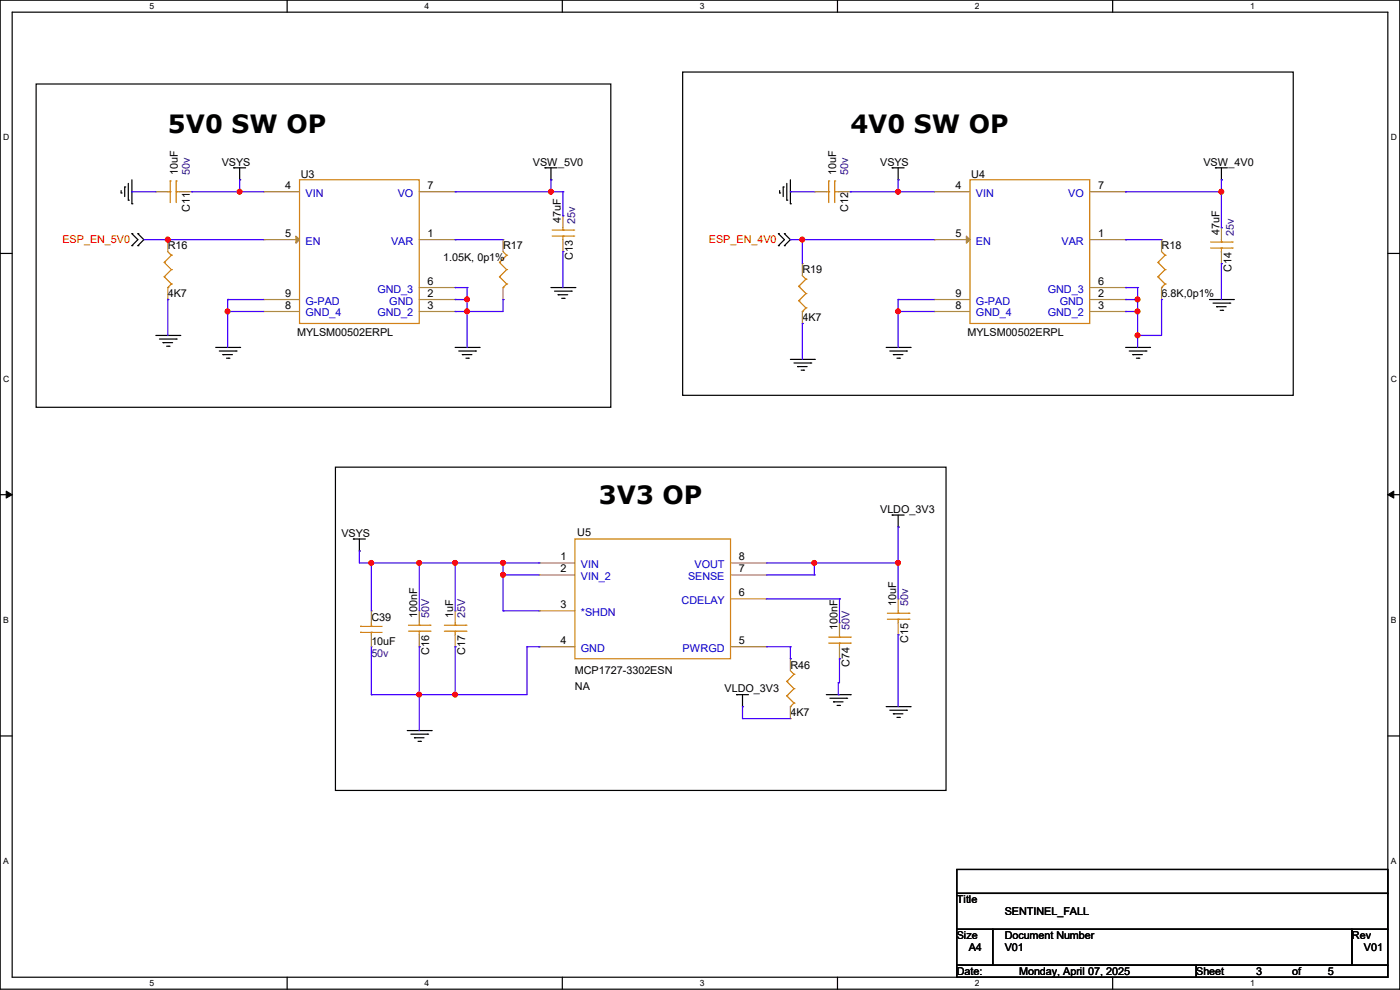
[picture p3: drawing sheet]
<svg xmlns="http://www.w3.org/2000/svg" width="297mm" height="210mm" viewBox="0 0 297 210" stroke-linecap="round" stroke-linejoin="round" font-family="sans-serif">
<path d="M0 0h297v209.8h-297zM2.6 2.6h291.8v204.7h-291.8z" fill="none" stroke="#000" stroke-width=".25"/>
<g fill="#fff">
<path d="M31.7 .3h1v2h-1z"/>
<path d="M31.7 207.6h1v1.9h-1z"/>
</g>
<path d="M60.9 0v2.6M60.9 207.3v2.5" fill="none" stroke="#000" stroke-width=".25"/>
<g fill="#fff">
<path d="M90.1 .3h1v2h-1z"/>
<path d="M90.1 207.6h1v1.9h-1z"/>
</g>
<path d="M119.3 0v2.6M119.3 207.3v2.5" fill="none" stroke="#000" stroke-width=".25"/>
<g fill="#fff">
<path d="M148.5 .3h.9v2h-.9z"/>
<path d="M148.5 207.6h.9v1.9h-.9z"/>
</g>
<path d="M177.7 0v2.6M177.7 207.3v2.5" fill="none" stroke="#000" stroke-width=".25"/>
<g fill="#fff">
<path d="M206.8 .3h1v2h-1z"/>
<path d="M206.8 207.6h1v1.9h-1z"/>
</g>
<path d="M236.1 0v2.6M236.1 207.3v2.5" fill="none" stroke="#000" stroke-width=".25"/>
<g fill="#fff">
<path d="M265.2 .3h1v2h-1z"/>
<path d="M265.2 207.6h1v1.9h-1z"/>
<path d="M.7 28.2h1.2v1.9h-1.2z"/>
<path d="M295.1 28.2h1.2v1.9h-1.2z"/>
<path d="M.7 79.3h1.2v2h-1.2z"/>
<path d="M295.1 79.3h1.2v2h-1.2z"/>
</g>
<path d="M0 53.8h2.6M294.4 53.8h2.6" fill="none" stroke="#000" stroke-width=".25"/>
<g fill="#fff">
<path d="M.7 130.5h1.2v2h-1.2z"/>
<path d="M295.1 130.5h1.1v2h-1.1z"/>
</g>
<path d="M0 104.9h2.6M294.4 104.9h2.6" fill="none" stroke="#000" stroke-width=".25"/>
<path d="M1.3 104.2l1.3 .7-1.3 .8zM294.4 104.9l1.3-.7v1.5z" fill="#000" stroke="#000" stroke-width=".21"/>
<g fill="#fff">
<path d="M.7 181.7h1.2v2h-1.2z"/>
<path d="M295.1 181.7h1.1v2h-1.1z"/>
</g>
<g fill="none" stroke="#000" stroke-width=".25">
<path d="M7.7 17.8h121.9v68.6h-121.9zM144.8 15.3h129.6v68.6h-129.6zM26.5 39.7h.1M26.5 39.7v2M27.2 38.9v3.6M28 38.1v5.1M49.6 35.6h.1M49.6 35.6h2.5M50.8 38.1h.1M50.8 35.6v2.5M115.6 35.6h.1M115.6 35.6h2.6"/>
<path d="M116.9 38.1h.1M116.9 35.6v2.5M166.2 39.7h.1M166.2 39.7v2M166.9 38.9v3.6M167.7 38.1v5.1M189.3 35.6h.1M189.3 35.6h2.5M190.5 38.1h.1M190.5 35.6v2.5M257.9 35.6h.1M257.9 35.6h2.5"/>
<path d="M259.1 38.1h.1M259.1 35.6v2.5M25.7 40.9h.1M25.7 40.4v.5M27.2 42.5h.1M28 43.2h.1M28 49.6h.1M28 52.1h.1M28 49.6l1.3 1.2-1.3 1.3M29.3 52.1h.1M29.3 49.6h.1M29.3 49.6l1.2 1.2-1.2 1.3"/>
<path d="M165.1 49.6h.1M165.1 52.1h.1M165.1 49.6l1.3 1.2-1.3 1.3M165.4 40.9h.1M165.4 40.4v.5M166.4 52.1h.1M166.4 49.6h.1M166.4 49.6l1.3 1.2-1.3 1.3M166.9 42.5h.1M167.7 43.2h.1M33.1 71.2h5M33.8 71.9h3.6"/>
<path d="M34.6 72.7h.1M34.6 72.7h2M35.3 73.4h.6M35.9 73.4h.1M37.4 71.9h.1M38.1 71.2h.1M45.8 73.7h5M46.5 74.5h3.6M47.3 75.2h.1M47.3 75.2h2M48 76h.6M48.6 76h.1"/>
<path d="M50.1 74.5h.1M50.8 73.7h.1M96.6 73.7h5M97.3 74.5h3.6M98.1 75.2h.1M98.1 75.2h2M98.8 76h.6M99.4 76h.1M100.9 74.5h.1M101.6 73.7h.1M116.9 61h5.1M117.6 61.8h3.6"/>
<path d="M118.4 62.5h.1M118.4 62.5h2M119.2 63.3h.5M119.7 63.3h.1M121.2 61.8h.1M122 61h.1M167.7 76.2h5.1M168.4 77h3.6M169.2 77.8h.1M169.2 77.8h2M170 78.5h.5M170.5 78.5h.1"/>
<path d="M172 77h.1M172.8 76.2h.1M188 73.7h5.1M188.8 74.5h3.5M189.5 75.2h.1M189.5 75.2h2.1M190.3 76h.5M190.8 76h.1M192.3 74.5h.1M193.1 73.7h.1M238.8 73.7h5.1M239.6 74.5h3.5"/>
<path d="M240.3 75.2h.1M240.3 75.2h2.1M241.1 76h.5M241.6 76h.1M243.1 74.5h.1M243.9 73.7h.1M256.6 63.5h5.1M257.3 64.3h3.6M258.1 65.1h.1M258.1 65.1h2M258.9 65.8h.5M259.4 65.8h.1"/>
<path d="M260.9 64.3h.1M261.7 63.5h.1M71.2 99.1h129.5v68.6h-129.5zM75 114.3h.1M75 114.3h2.5M76.2 116.9h.1M76.2 114.3v2.6M189.3 109.3h.1M189.3 109.3h2.5M190.5 111.8h.1M190.5 109.3v2.5M0 156.1h2.6"/>
<path d="M86.4 155h5.1M87.2 155.7h3.5M87.9 156.5h.1M87.9 156.5h2.1M88.7 157.3h.5M89.2 157.3h.1M90.7 155.7h.1M91.5 155h.1M156.3 147.4h.1M156.3 147.4h2.5M157.5 149.9h.1M157.5 147.4v2.5"/>
<path d="M175.3 147.4h5.1M176.1 148.1h3.5M176.8 148.9h.1M176.8 148.9h2.1M177.6 149.6h.5M178.1 149.6h.1M179.6 148.1h.1M180.4 147.4h.1M188 149.9h5.1M188.8 150.7h3.5M189.5 151.4h.1M189.5 151.4h2.1"/>
<path d="M190.3 152.2h.5M190.8 152.2h.1M192.3 150.7h.1M193.1 149.9h.1M294.4 156.1h2.6M203 184.4h91.4v5.1h-91.4zM203 189.5h91.4v7.6h-91.4zM203 197.1h7.6v7.7h-7.6zM210.6 197.1h76.2v7.7h-76.2zM286.8 197.1h7.6v7.7h-7.6zM203 204.8h50.8v2.5h-50.8zM253.8 204.8h40.6v2.5h-40.6z"/>
</g>
<g fill="none" stroke="#cc8006" stroke-width=".25">
<path d="M36.1 38.4h.1M36.1 38.4v4.6M37.4 38.4h.1M37.4 38.4v4.6M63.5 38.1h25.4v30.5h-25.4zM175.8 38.4h.1M175.8 38.4v4.6M177.1 38.4h.1M177.1 38.4v4.6M205.8 38.1h25.4v30.5h-25.4zM34.8 55.7h.1M34.8 58.7h.1"/>
<path d="M34.8 55.7l1.6 1.5M34.8 58.7l1.6 1.5M35.6 53.4l.8 .7M35.6 40.7h.5M36.1 40.7h.1M36.4 54.1h.1M36.4 57.2h.1M36.4 54.1l-1.6 1.6M36.4 57.2l-1.6 1.5M37.4 40.7h.1M37.4 40.7h.7M106 55.7h.1"/>
<path d="M106 58.7h.1M106 55.7l1.5 1.5M106 58.7l1.5 1.5M106.7 53.4l.8 .7M107.5 54.1h.1M107.5 57.2h.1M107.5 54.1l-1.5 1.6M107.5 57.2l-1.5 1.5M117.1 50.1h4.6M117.1 48.8h4.6M119.4 48.8h.1M119.4 50.1h.1"/>
<path d="M119.4 48.3v.5M119.4 50.1v.7M121.7 50.1h.1M121.7 48.8h.1M170.2 58.5l.8 .7M171 59.2h.1M171 59.2l-1.5 1.5M175.3 40.7h.5M175.8 40.7h.1M177.1 40.7h.1M177.1 40.7h.7M245.7 55.7h.1"/>
<path d="M245.7 58.7h.1M245.7 55.7l1.5 1.5M245.7 58.7l1.5 1.5M246.4 53.4l.8 .7M247.2 54.1h.1M247.2 57.2h.1M247.2 54.1l-1.5 1.6M247.2 57.2l-1.5 1.5M256.8 52.6h4.6M256.8 51.4h4.6M259.1 51.4h.1M259.1 52.6h.1"/>
<path d="M259.1 50.8v.6M259.1 52.6v.8M261.4 52.6h.1M261.4 51.4h.1M35.6 61h.1M36.4 60.2h.1M36.4 60.2l-.8 .8M106.7 61h.1M107.5 60.2h.1M107.5 60.2l-.8 .8M169.5 60.7h.1M169.5 63.8h.1"/>
<path d="M169.5 60.7l1.5 1.6M169.5 63.8l1.5 1.5M170.2 66.1h.1M171 62.3h.1M171 65.3h.1M171 62.3l-1.5 1.5M171 65.3l-.8 .8M246.4 61h.1M247.2 60.2h.1M247.2 60.2l-.8 .8M122 114.3h33v25.4h-33zM76.5 132.9h.1"/>
<path d="M76.5 134.2h.1M76.5 132.9h4.6M76.5 134.2h4.6M78.8 134.2h.1M78.8 132.9h.1M78.8 132.1v.8M78.8 134.2v.5M86.7 133.9h4.5M86.7 132.6h4.5M88.9 132.6h.1M88.9 133.9h.1M88.9 132.1v.5"/>
<path d="M88.9 133.9v.8M91.2 133.9h.1M91.2 132.6h.1M94.3 133.9h4.5M94.3 132.6h4.5M96.6 132.6h.1M96.6 133.9h.1M96.6 132.1v.5M96.6 133.9v.8M98.8 133.9h.1M98.8 132.6h.1M175.8 136.4h4.6"/>
<path d="M175.8 135.2h4.6M178.1 135.2h.1M178.1 136.4h.1M178.1 134.7v.5M178.1 136.4v.8M180.4 136.4h.1M180.4 135.2h.1M188.3 131.4h4.5M188.3 130.1h4.5M190.5 130.1h.1M190.5 131.4h.1M190.5 129.6v.5"/>
<path d="M190.5 131.4v.7M192.8 131.4h.1M192.8 130.1h.1M166.9 144.6h.1M166.9 147.6h.1M166.9 144.6l1.5 1.5M166.9 147.6l1.5 1.5M167.7 149.9h.1M167.7 142.3l.7 .7M168.4 143h.1M168.4 146.1h.1M168.4 149.1h.1"/>
<path d="M168.4 143l-1.5 1.6M168.4 146.1l-1.5 1.5M168.4 149.1l-.7 .8"/>
</g>
<g fill="none" stroke="#a84" stroke-width=".25">
<path d="M33.1 40.7h.1M33.1 40.7h2.5M35.6 50.8h.1M35.6 50.8v2.6M38.1 40.7h2.6M40.7 40.7h.1M55.9 40.7h.1M55.9 50.8h.1M55.9 40.7h7.6M55.9 50.8h7.6M88.9 40.7h7.7M88.9 50.8h7.7"/>
<path d="M96.6 50.8h.1M96.6 40.7h.1M106.7 50.8h.1M106.7 50.8v2.6M119.4 45.8h.1M119.4 53.4h.1M119.4 45.8v2.5M119.4 50.8v2.6M170.2 55.9h.1M170.2 55.9v2.6M172.8 40.7h.1M172.8 40.7h2.5"/>
<path d="M177.8 40.7h2.6M180.4 40.7h.1M198.2 40.7h.1M198.2 50.8h.1M198.2 40.7h7.6M198.2 50.8h7.6M231.2 40.7h7.6M231.2 50.8h7.6M238.8 50.8h.1M238.8 40.7h.1M246.4 50.8h.1M246.4 50.8v2.6"/>
<path d="M259.1 48.3h.1M259.1 55.9h.1M259.1 48.3v2.5M259.1 53.4v2.5M35.6 63.5h.1M35.6 61v2.5M55.9 66.1h.1M55.9 63.5h.1M55.9 63.5h7.6M55.9 66.1h7.6M88.9 63.5h7.7M88.9 66.1h7.7"/>
<path d="M88.9 61h7.7M96.6 63.5h.1M96.6 66.1h.1M96.6 61h.1M106.7 63.5h.1M106.7 61v2.5M170.2 68.6h.1M170.2 66.1v2.5M198.2 66.1h.1M198.2 63.5h.1M198.2 63.5h7.6M198.2 66.1h7.6"/>
<path d="M231.2 63.5h7.6M231.2 66.1h7.6M231.2 61h7.6M238.8 63.5h.1M238.8 66.1h.1M238.8 61h.1M246.4 63.5h.1M246.4 61v2.5M114.3 119.4h.1M114.3 119.4h7.7M155 119.4h7.6M162.6 119.4h.1"/>
<path d="M78.8 137.2h.1M78.8 129.6h.1M78.8 129.6v2.5M78.8 134.7v2.5M88.9 129.6h.1M88.9 137.2h.1M88.9 129.6v2.5M88.9 134.7v2.5M96.6 129.6h.1M96.6 137.2h.1M96.6 129.6v2.5M96.6 134.7v2.5"/>
<path d="M114.3 122h.1M114.3 129.6h.1M114.3 137.2h.1M114.3 122h7.7M114.3 129.6h7.7M114.3 137.2h7.7M155 122h7.6M155 137.2h7.6M155 127h7.6M162.6 137.2h.1M162.6 127h.1M162.6 122h.1"/>
<path d="M167.7 139.7h.1M167.7 139.7v2.6M178.1 132.1h.1M178.1 139.7h.1M178.1 132.1v2.6M178.1 137.2v2.5M190.5 127h.1M190.5 134.7h.1M190.5 127v2.6M190.5 132.1v2.6M167.7 152.4h.1M167.7 149.9v2.5"/>
</g>
<g fill="#a84" stroke="#a84" stroke-width=".25">
<path d="M62.8 50.1l.7 .7-.7 .8z"/>
<path d="M205 50.1l.8 .7-.8 .8z"/>
</g>
<g fill="none" stroke="#4200ff" stroke-width=".25">
<path d="M50.8 38.1h.1M50.8 38.1v2.6M116.9 38.1h.1M116.9 38.1v2.6M190.5 38.1h.1M190.5 38.1v2.6M259.1 38.1h.1M259.1 38.1v10.2M28 40.7h.1M28 40.7h5.1M30.5 50.8h25.4M35.6 50.8h.1"/>
<path d="M40.7 40.7h.1M40.7 40.7h15.2M50.8 40.7h.1M96.6 40.7h.1M96.6 50.8h.1M96.6 40.7h22.8M96.6 50.8h10.1M119.4 40.7h.1M119.4 45.8h.1M119.4 53.4h.1M119.4 40.7v5.1M119.4 53.4v7.6"/>
<path d="M167.7 50.8h.1M167.7 40.7h.1M167.7 40.7h5.1M167.7 50.8h30.5M170.2 50.8h.1M170.2 50.8v5.1M180.4 40.7h.1M180.4 40.7h17.8M190.5 40.7h.1M238.8 40.7h.1M238.8 50.8h.1M238.8 40.7h20.3"/>
<path d="M238.8 50.8h7.6M259.1 55.9h.1M259.1 48.3h.1M259.1 55.9v7.6M35.6 63.5h.1M35.6 63.5v7.7M48.3 63.5h.1M48.3 66.1h.1M48.3 63.5h7.6M48.3 63.5v10.2M48.3 66.1h7.6M96.6 61h.1"/>
<path d="M96.6 66.1h.1M96.6 63.5h.1M96.6 63.5h2.5M96.6 61h2.5M99.1 61h.1M99.1 63.5h.1M99.1 66.1h.1M99.1 61v12.7M106.7 63.5h.1M106.7 63.5v2.6h-10.1M170.2 68.6h.1M170.2 68.6v7.6"/>
<path d="M190.5 63.5h.1M190.5 66.1h.1M190.5 63.5h7.7M190.5 66.1h7.7M190.5 63.5v10.2M238.8 61h.1M238.8 63.5h.1M238.8 66.1h.1M238.8 63.5h2.5M238.8 66.1h2.5M238.8 61h2.5M241.3 61h.1"/>
<path d="M241.3 63.5h.1M241.3 66.1h.1M241.3 71.2h.1M241.3 61v12.7M246.4 63.5h.1M246.4 63.5v7.7h-5.1M76.2 116.9h.1M76.2 116.9v2.5h38.1M78.8 119.4h.1M78.8 119.4v10.2M88.9 119.4h.1M88.9 119.4v10.2"/>
<path d="M96.6 119.4h.1M96.6 119.4v10.2M106.7 119.4h.1M106.7 119.4v10.2M114.3 119.4h.1M162.6 119.4h27.9M172.8 119.4h.1M172.8 119.4v2.6M190.5 111.8h.1M190.5 119.4h.1M190.5 111.8v15.2M78.8 137.2v10.2"/>
<path d="M88.9 137.2h.1M88.9 137.2v17.8M96.6 137.2h.1M96.6 137.2v10.2M106.7 122h.1M106.7 129.6h.1M106.7 122h7.6M106.7 129.6h7.6M111.8 137.2h.1M111.8 137.2h2.5M111.8 137.2v10.2h-33M114.3 137.2h.1"/>
<path d="M162.6 122h10.2M162.6 127h15.5M162.6 137.2h5.1M167.7 137.2h.1M167.7 139.7h.1M167.7 137.2v2.5M172.8 122h.1M178.1 127h.1M178.1 139.7h.1M178.1 127v5.1M178.1 139.7v5.1h-.3M190.5 134.7h.1"/>
<path d="M190.5 134.7v15.2M78.8 147.4h.1M88.9 147.4h.1M96.6 147.4h.1M157.5 149.9h.1M157.5 152.4h.1M157.5 149.9v2.5M157.5 152.4h10.2M177.8 144.8h.1M177.8 147.4h.1M177.8 144.8v2.6"/>
</g>
<g fill="#f00" stroke="#f00" stroke-width=".25">
<circle cx="50.8" cy="40.7" r=".49"/>
<circle cx="116.9" cy="40.7" r=".49"/>
<circle cx="35.6" cy="50.8" r=".49"/>
<circle cx="48.3" cy="66.1" r=".49"/>
<circle cx="99.1" cy="63.5" r=".49"/>
<circle cx="259.1" cy="40.7" r=".49"/>
<circle cx="241.3" cy="63.5" r=".49"/>
<circle cx="190.5" cy="66.1" r=".49"/>
<circle cx="241.3" cy="66.1" r=".49"/>
<circle cx="241.3" cy="71.1" r=".49"/>
<circle cx="99.1" cy="66.1" r=".49"/>
<circle cx="170.2" cy="50.8" r=".49"/>
<circle cx="190.5" cy="40.7" r=".49"/>
<circle cx="78.8" cy="119.4" r=".49"/>
<circle cx="88.9" cy="119.4" r=".49"/>
<circle cx="96.5" cy="119.4" r=".49"/>
<circle cx="106.7" cy="119.4" r=".49"/>
<circle cx="172.7" cy="119.4" r=".49"/>
<circle cx="190.5" cy="119.4" r=".49"/>
<circle cx="106.7" cy="121.9" r=".49"/>
<circle cx="88.9" cy="147.3" r=".49"/>
<circle cx="96.5" cy="147.3" r=".49"/>
</g>
<g font-size="5.3">
<text x="35.6" y="28.2">5V0 SW OP</text>
<text x="180.4" y="28.2">4V0 SW OP</text>
<text x="127" y="107">3V3 OP</text>
</g>
<g font-size="2.3">
<text x="47" y="35.1">VSYS</text>
<text x="113.1" y="35.1">VSW_5V0</text>
<text x="186.7" y="35.1">VSYS</text>
<text x="255.3" y="35.1">VSW_4V0</text>
<text x="37.7" y="37.1" transform="rotate(-90 37.7 37.1)">10uF</text>
<text x="60.5" y="40.1">4</text>
<text x="63.8" y="37.7">U3</text>
<text x="90.7" y="40.1">7</text>
<text x="177.4" y="37.1" transform="rotate(-90 177.4 37.1)">10uF</text>
<text x="202.7" y="40.1">4</text>
<text x="206" y="37.7">U4</text>
<text x="233" y="40.1">7</text>
<text x="40.3" y="45" transform="rotate(-90 40.3 45)">C11</text>
<text x="119" y="47.3" transform="rotate(-90 119 47.3)">47uF</text>
<text x="180" y="45" transform="rotate(-90 180 45)">C12</text>
<text x="35.6" y="52.9">R16</text>
<text x="60.5" y="50.3">5</text>
<text x="90.7" y="50.3">1</text>
<text x="106.7" y="52.9">R17</text>
<text x="202.7" y="50.3">5</text>
<text x="233" y="50.3">1</text>
<text x="246.4" y="52.9">R18</text>
<text x="258.7" y="49.8" transform="rotate(-90 258.7 49.8)">47uF</text>
<text x="94" y="55.5">1.05K, 0p1%</text>
<text x="121.5" y="55.2" transform="rotate(-90 121.5 55.2)">C13</text>
<text x="170.2" y="58">R19</text>
<text x="261.2" y="57.7" transform="rotate(-90 261.2 57.7)">C14</text>
<text x="35.6" y="63.1">4K7</text>
<text x="60.5" y="65.5">8</text>
<text x="60.5" y="63">9</text>
<text x="90.7" y="63">2</text>
<text x="90.7" y="65.5">3</text>
<text x="90.7" y="60.5">6</text>
<text x="202.7" y="65.5">8</text>
<text x="202.7" y="63">9</text>
<text x="233" y="63">2</text>
<text x="233" y="65.5">3</text>
<text x="233" y="60.5">6</text>
<text x="246.4" y="63.1">6.8K,0p1%</text>
<text x="63" y="71.2">MYLSM00502ERPL</text>
<text x="170.2" y="68.2">4K7</text>
<text x="205.3" y="71.2">MYLSM00502ERPL</text>
<text x="72.4" y="113.9">VSYS</text>
<text x="122.5" y="113.6">U5</text>
<text x="186.7" y="108.8">VLDO_3V3</text>
<text x="118.9" y="118.9">1</text>
<text x="156.8" y="118.9">8</text>
<text x="118.9" y="121.4">2</text>
<text x="156.8" y="121.4">7</text>
<text x="78.8" y="131.7">C39</text>
<text x="88.5" y="131.1" transform="rotate(-90 88.5 131.1)">100nF</text>
<text x="96.1" y="131.1" transform="rotate(-90 96.1 131.1)">1uF</text>
<text x="118.9" y="129">3</text>
<text x="156.8" y="126.5">6</text>
<text x="190.1" y="128.6" transform="rotate(-90 190.1 128.6)">10uF</text>
<text x="78.8" y="136.7">10uF</text>
<text x="118.9" y="136.7">4</text>
<text x="156.8" y="136.7">5</text>
<text x="177.7" y="133.6" transform="rotate(-90 177.7 133.6)">100nF</text>
<text x="192.7" y="136.4" transform="rotate(-90 192.7 136.4)">C15</text>
<text x="91.1" y="139" transform="rotate(-90 91.1 139)">C16</text>
<text x="98.7" y="139" transform="rotate(-90 98.7 139)">C17</text>
<text x="122" y="143.1">MCP1727-3302ESN</text>
<text x="167.7" y="141.8">R46</text>
<text x="180.2" y="141.5" transform="rotate(-90 180.2 141.5)">C74</text>
<text x="122" y="146.4">NA</text>
<text x="153.7" y="146.9">VLDO_3V3</text>
<text x="167.7" y="152">4K7</text>
<text x="203" y="191.6">Title</text>
<text x="213.2" y="194.1">SENTINEL_FALL</text>
<text x="203" y="199.2">Size</text>
<text x="205.5" y="201.8">A4</text>
<text x="213.1" y="199.2">Document Number</text>
<text x="213.2" y="201.8">V01</text>
<text x="286.8" y="199.2">Rev</text>
<text x="289.4" y="201.8">V01</text>
<text x="203" y="206.8">Date:</text>
<text x="216.2" y="206.8">Monday, April 07, 2025</text>
<text x="253.8" y="206.8">Sheet</text>
<text x="266.5" y="206.8">3</text>
<text x="274.1" y="206.8">of</text>
<text x="281.7" y="206.8">5</text>
</g>
<g font-size="2.3" fill="#400080">
<text x="40.3" y="37.1" transform="rotate(-90 40.3 37.1)">50v</text>
<text x="180" y="37.1" transform="rotate(-90 180 37.1)">50v</text>
<text x="122" y="47.5" transform="rotate(-90 122 47.5)">25v</text>
<text x="261.7" y="50.1" transform="rotate(-90 261.7 50.1)">25v</text>
<text x="91.1" y="131.1" transform="rotate(-90 91.1 131.1)">50V</text>
<text x="98.7" y="131.1" transform="rotate(-90 98.7 131.1)">25V</text>
<text x="192.7" y="128.6" transform="rotate(-90 192.7 128.6)">50v</text>
<text x="180.2" y="133.6" transform="rotate(-90 180.2 133.6)">50V</text>
<text x="78.8" y="139.3">50v</text>
</g>
<g font-size="2.3" fill="#00c">
<text x="64.8" y="41.7">VIN</text>
<text x="84.4" y="41.7">VO</text>
<text x="207.1" y="41.7">VIN</text>
<text x="226.6" y="41.7">VO</text>
<text x="64.8" y="51.9">EN</text>
<text x="83" y="51.9">VAR</text>
<text x="207.1" y="51.9">EN</text>
<text x="225.2" y="51.9">VAR</text>
<text x="64.8" y="64.6">G-PAD</text>
<text x="80.1" y="62.1">GND_3</text>
<text x="82.6" y="64.6">GND</text>
<text x="207.1" y="64.6">G-PAD</text>
<text x="222.3" y="62.1">GND_3</text>
<text x="224.8" y="64.6">GND</text>
<text x="64.8" y="67.1">GND_4</text>
<text x="80.1" y="67.1">GND_2</text>
<text x="207.1" y="67.1">GND_4</text>
<text x="222.3" y="67.1">GND_2</text>
<text x="123.2" y="120.5">VIN</text>
<text x="123.2" y="123">VIN_2</text>
<text x="146" y="123">SENSE</text>
<text x="147.4" y="120.5">VOUT</text>
<text x="123.2" y="130.6">*SHDN</text>
<text x="144.6" y="128.1">CDELAY</text>
<text x="123.2" y="138.3">GND</text>
<text x="144.8" y="138.3">PWRGD</text>
</g>
<g font-size="2.3" fill="#f00">
<text x="13.3" y="51.6">ESP_EN_5V0</text>
<text x="150.4" y="51.6">ESP_EN_4V0</text>
</g>
<g font-size="1.8">
<text x="31.7" y="1.9">5</text>
<text x="90.1" y="1.9">4</text>
<text x="148.5" y="1.9">3</text>
<text x="206.8" y="1.9">2</text>
<text x="265.2" y="1.9">1</text>
<text x=".7" y="29.8">D</text>
<text x="295.1" y="29.8">D</text>
<text x=".7" y="80.9">C</text>
<text x="295.1" y="80.9">C</text>
<text x=".7" y="132.1">B</text>
<text x="295.1" y="132.1">B</text>
<text x=".7" y="183.3">A</text>
<text x="295.1" y="183.3">A</text>
<text x="31.7" y="209.2">5</text>
<text x="90.1" y="209.2">4</text>
<text x="148.5" y="209.2">3</text>
<text x="206.8" y="209.2">2</text>
<text x="265.2" y="209.2">1</text>
</g>
</svg>
